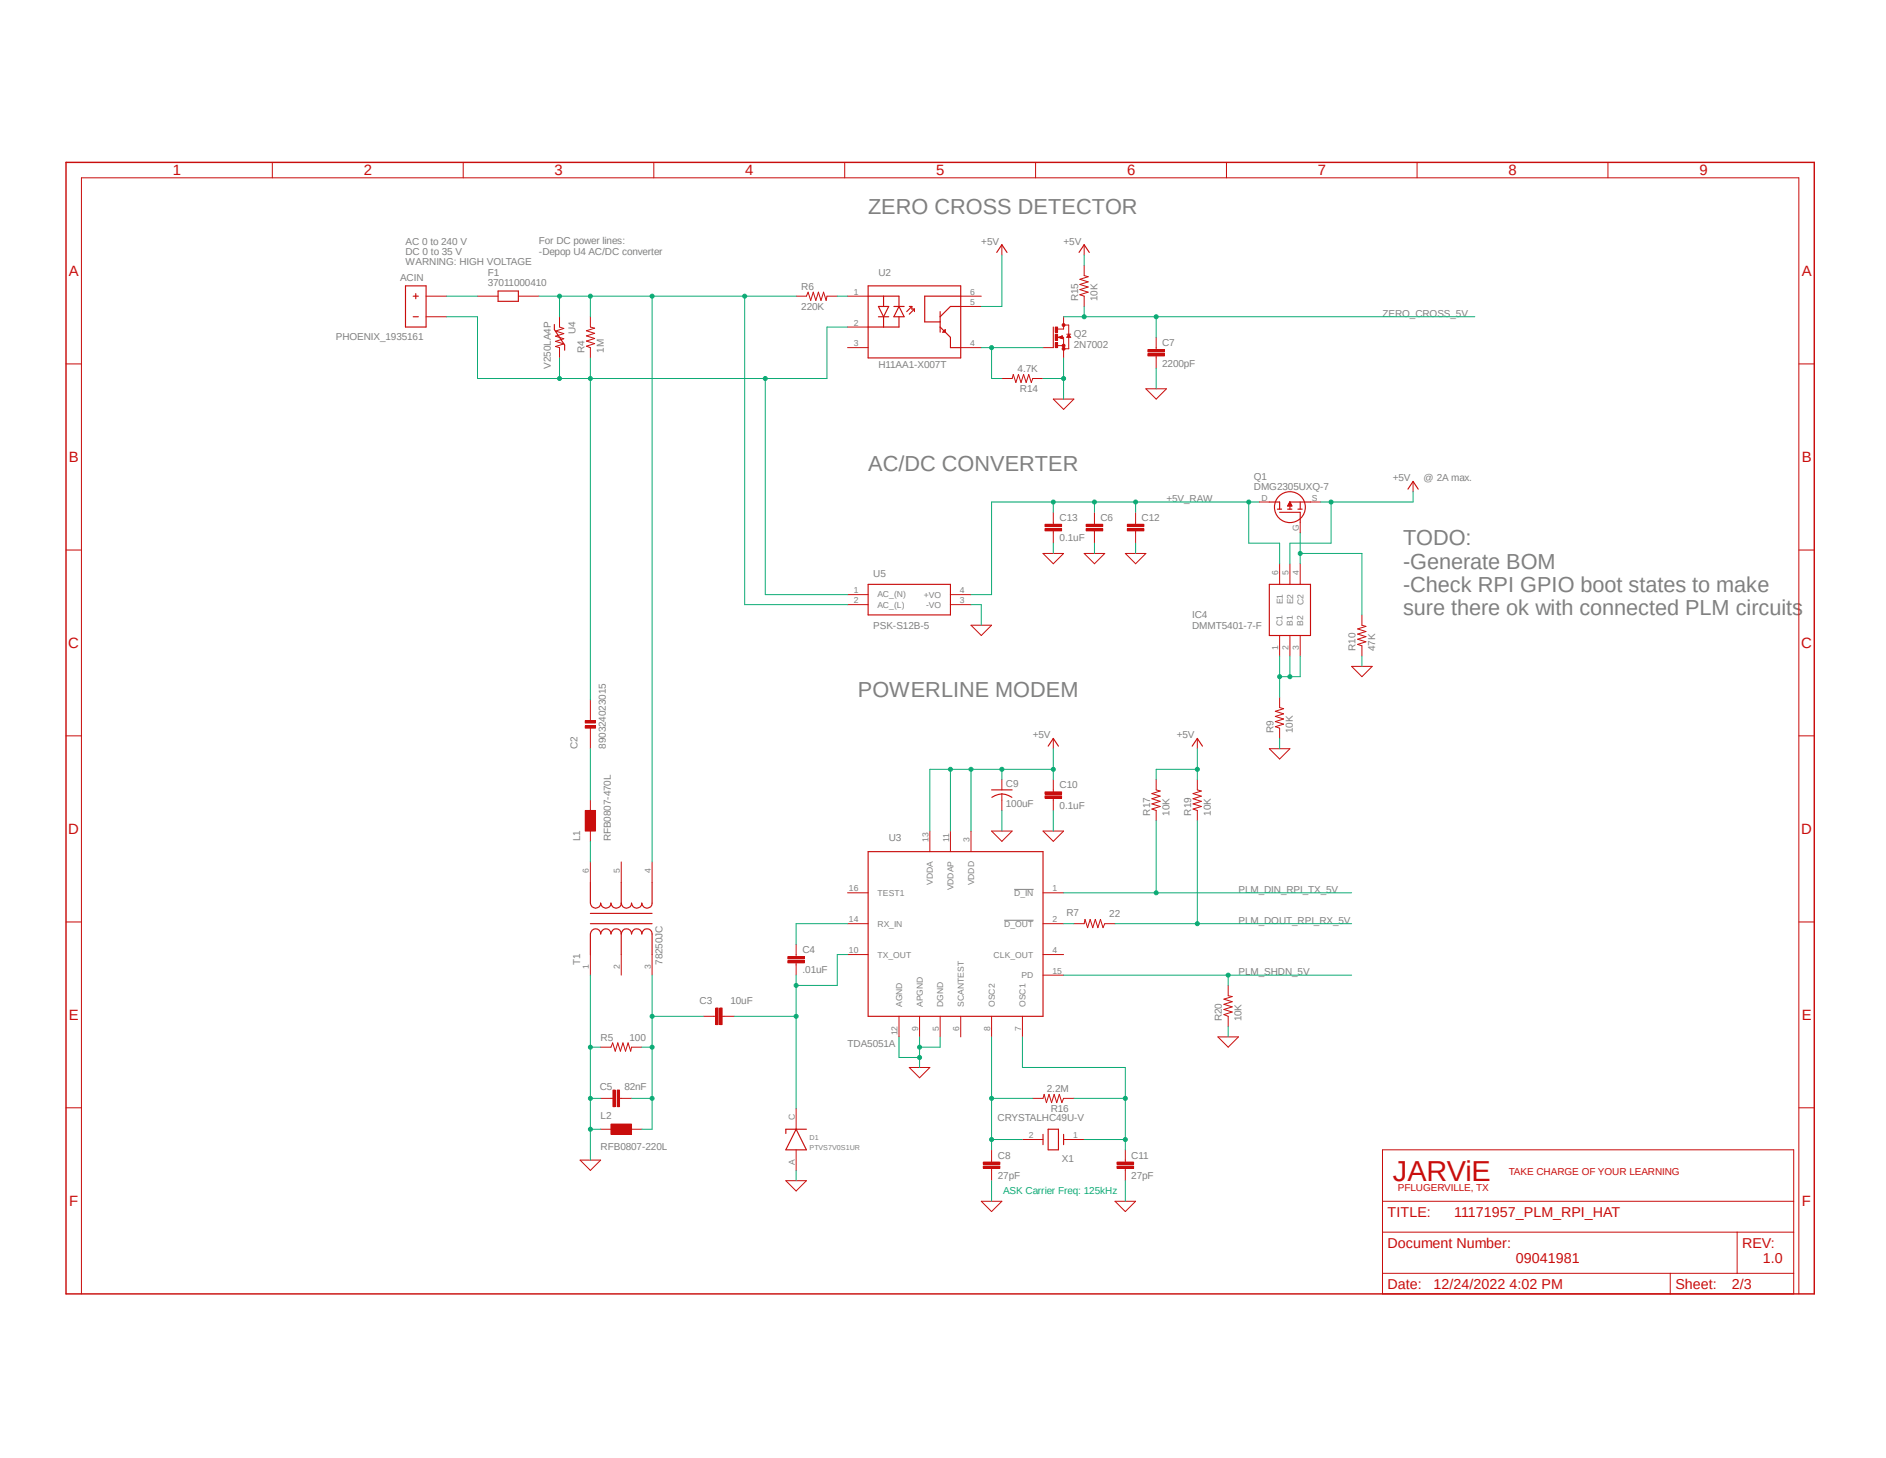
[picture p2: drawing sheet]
<svg xmlns="http://www.w3.org/2000/svg" width="279mm" height="216mm" viewBox="0 0 279 216" stroke-linecap="round" stroke-linejoin="round" font-family="sans-serif">
<path d="M9.4 23.9l260.6 168.1M270 23.9l-260.6 168.1" fill="none" stroke="#fff" stroke-width=".15"/>
<path d="M148.8 136.3h4.3M150.2 131.7h2.9" fill="none" stroke="#808080" stroke-width=".15"/>
<path d="M9.8 24h259v167.6h-259z" fill="none" stroke="#c90d0c" stroke-width=".21"/>
<g fill="none" stroke="#c90d0c" stroke-width=".15">
<path d="M40.3 24v2.3M68.6 24v2.3M96.9 24v2.3M125.1 24v2.3M153.4 24v2.3M181.7 24v2.3M209.9 24v2.3M238.2 24v2.3M9.8 53.9h2.3M266.5 53.9h2.3M9.8 81.4h2.3M266.5 81.4h2.3"/>
<path d="M9.8 109h2.3M154.8 117.9h2.5v.3h-2.5zM154.8 117.3h2.5v.3h-2.5zM156 109.3v1.6M156 115.4v1.9M156 118.2v1.8M177.4 109.3v1.6M266.5 109h2.3M9.8 136.5h2.3M87.5 127.6v3.1M92 127.6v3.1M96.6 127.6v3.1"/>
<path d="M117.9 139.8v1.8M125.6 132.2h3M125.6 136.8h3M137.8 123.1v3M140.8 123.1v3M143.8 123.1v3M154.5 132.2h3.1M154.5 136.8h3.1M266.5 136.5h2.3M87.5 141.4v3M92 141.4v3M96.6 141.4v3"/>
<path d="M104.2 150.5h1.8M106 149.3h.4v2.4h-.4zM106.6 149.3h.4v2.4h-.4zM107 150.5h1.8M116.7 142.2h2.5v.4h-2.5zM116.7 141.6h2.5v.4h-2.5zM117.9 142.6v1.8M125.6 141.4h3M133.2 150.5v3M134.7 158.1h3.1l-1.6 1.5zM136.2 150.5v3M139.3 150.5v3"/>
<path d="M142.3 150.5v3M146.9 150.5v3M151.5 150.5v3M154.5 141.4h3.1M154.5 144.4h3.1M9.8 164h2.3M89 167.2h6.1M117.9 164.2v3M117.9 170.3v3M145.7 172.7h2.4v.3h-2.4zM145.7 172.1h2.4v.3h-2.4zM146.9 170.3v1.8"/>
<path d="M146.9 173v1.8M151.5 168.7h3M157.6 168.7h3M165.5 172.7h2.4v.3h-2.4zM165.5 172.1h2.4v.3h-2.4zM166.7 170.3v1.8M166.7 173v1.8M204.8 170.3h60.9v21.3h-60.9zM204.8 177.9h60.9M266.5 164h2.3M12.1 191.6v-165.3h254.4v165.3M204.8 182.5h60.9"/>
<path d="M204.8 188.6h60.9M247.4 188.6v3M257.3 182.5v6.1"/>
</g>
<g fill="none" stroke="#c90d0c" stroke-width=".17">
<path d="M155.3 110.5l.7-1.2 .8 1.2M176.6 110.5l.8-1.2 .7 1.2M87.5 130.7v3a.76 .76 0 0 0 .7 .8 .76 .76 0 0 0 .8-.8 .76 .76 0 0 0 .7 .8 .76 .76 0 0 0 .8-.8 .76 .76 0 0 0 .8 .8 .76 .76 0 0 0 .7-.8M87.5 136.8h9.1M87.5 135.3h9.1M92 138.3a.76 .76 0 0 0-.7-.8 .76 .76 0 0 0-.8 .8 .76 .76 0 0 0-.8-.8 .76 .76 0 0 0-.7 .8 .76 .76 0 0 0-.8-.8 .76 .76 0 0 0-.7 .8v3.1M92 138.3a.76 .76 0 0 1 .8-.8 .76 .76 0 0 1 .8 .8 .76 .76 0 0 1 .7-.8 .76 .76 0 0 1 .8 .8 .76 .76 0 0 1 .7-.8 .76 .76 0 0 1 .8 .8v3.1M92 130.7v3M92 138.3v3.1M96.6 130.7v3a.76 .76 0 0 1-.8 .8 .76 .76 0 0 1-.7-.8 .76 .76 0 0 1-.8 .8 .76 .76 0 0 1-.7-.8 .76 .76 0 0 1-.8 .8 .76 .76 0 0 1-.8-.8M128.6 126.1h25.9v24.4h-25.9zM117.9 167.2l1.6 3.1h-3.1z"/>
<path d="M119.5 167.2h-3.1v.7M154.5 168v1.5M155.3 167.2h1.5v3.1h-1.5zM157.6 168v1.5"/>
</g>
<path d="M154.8 118h2.5M154.8 117.4h2.5M106.2 149.3v2.4M106.8 149.3v2.4M116.7 142.4h2.5M116.7 141.8h2.5M145.7 172.8h2.4M145.7 172.3h2.4M165.5 172.8h2.4M165.5 172.3h2.4" fill="none" stroke="#c90d0c" stroke-width=".34"/>
<path d="M90.5 166.5h3.1v1.5h-3.1z" fill-rule="evenodd" fill="#c90d0c"/>
<path d="M87.5 118.5v6.1M90.5 166.5h3.1v1.5h-3.1z" fill="none" stroke="#c90d0c" stroke-width=".15"/>
<path d="M86.7 120h1.5v3.1h-1.5z" fill-rule="evenodd" fill="#c90d0c"/>
<g fill="none" stroke="#c90d0c" stroke-width=".15">
<path d="M125.6 43.9h3M125.6 48.4h3M125.6 51.5h3M142.3 43.9h3.1M142.3 51.5h3.1M142.3 45.4h3.1M170.1 52.4h2.4v.3h-2.4zM170.1 51.8h2.4v.3h-2.4zM171.3 50v1.8M171.3 52.7v1.8M87.5 103.6v3.1M87.5 107.8v3.1"/>
<path d="M86.7 120h1.5v3.1h-1.5z"/>
</g>
<path d="M170.1 52.5h2.4M170.1 51.9h2.4" fill="none" stroke="#c90d0c" stroke-width=".34"/>
<g fill="none" stroke="#c90d0c" stroke-width=".17">
<path d="M128.6 43.9h4.6v1.5M128.6 42.3h13.7v10.7h-13.7zM130.1 46.9h1.6M130.1 45.4h1.6l-.8 1.5zM130.9 43.9v1.5M130.9 46.9v1.5M132.4 45.4h1.5M133.2 46.9v1.5h-4.6M133.2 45.4l.7 1.5h-1.5zM134.7 45.4h.4M135.1 45.4l-.8 .7M135.1 45.4v.4h.4"/>
<path d="M135.5 45.8l-.8 .7M135.5 45.8v.3M139.3 46.1v3.1M139.3 48.4l1.5 1.6v1.5h1.5M140 48.8v.4h-.3zM142.3 43.9h-5.3v3.8h2.3M142.3 45.4h-1.5l-1.5 1.5"/>
</g>
<path d="M86.7 107.5h1.5v.3h-1.5z" fill-rule="evenodd" fill="#c90d0c"/>
<path d="M86.7 107.5h1.5v.3h-1.5z" fill="none" stroke="#c90d0c" stroke-width=".15"/>
<path d="M86.7 106.7h1.5v.4h-1.5z" fill-rule="evenodd" fill="#c90d0c"/>
<g fill="none" stroke="#c90d0c" stroke-width=".15">
<path d="M160.6 39.3v1.5l.6 .2-1.2 .4 1.2 .3-1.2 .4 1.2 .4-1.2 .4 1.2 .4-1.2 .3 .6 .3v1.5M82.9 46.9v1.5l.6 .2-1.2 .4 1.2 .4-1.2 .4 1.2 .4-1.2 .3 1.2 .4-1.2 .4 .6 .2v1.5M87.5 46.9v1.5l.6 .2-1.2 .4 1.2 .4-1.2 .3 1.2 .4-1.2 .4 1.2 .4-1.2 .4 .6 .2v1.5M117.9 43.9h1.6l.2-.6 .4 1.2 .4-1.2 .4 1.2 .3-1.2 .4 1.2 .4-1.2 .4 1.2 .1-.6h1.5M148.4 56h1.5l.2-.5 .4 1.1 .4-1.1 .4 1.1 .3-1.1 .4 1.1 .4-1.1 .4 1.1 .2-.6h1.5M156 59.1h3.1l-1.5 1.5zM156.6 51.2h1M156.8 50l.6-.3v.5zM157.6 48.1h.7v3.5h-.7v-1.6h-1M157.6 48.4v.3h-1M158 49.5h.6M158.3 49.5l.3 .5h-.6z"/>
<path d="M169.8 57.6h3l-1.5 1.5zM86.7 106.7h1.5v.4h-1.5zM148.4 115.4v1.6M148.4 117.6v2.4M171.3 115.4v1.6l.6 .1-1.3 .4 1.3 .4-1.3 .4 1.3 .4-1.3 .3 1.3 .4-1.3 .4 .7 .2v1.5M177.4 115.4v1.6l.6 .1-1.3 .4 1.3 .4-1.3 .4 1.3 .4-1.3 .3 1.3 .4-1.3 .4 .7 .2v1.5M146.9 123.1h3l-1.5 1.5zM154.5 123.1h3.1l-1.6 1.5zM89 155.1h1.5l.3-.7 .3 1.3 .4-1.3 .4 1.3 .4-1.3 .4 1.3 .3-1.3 .4 1.3 .2-.6h1.5M180.4 153.5h3.1l-1.6 1.6zM181.9 145.9v1.5l.6 .2-1.2 .4 1.2 .3-1.2 .4 1.2 .4-1.2 .4 1.2 .4-1.2 .3 .6 .3v1.5M85.9 171.8h3.1l-1.5 1.5z"/>
<path d="M89 162.6h1.8M90.8 161.4h.3v2.5h-.3zM91.4 161.4h.4v2.5h-.4zM91.7 162.6h1.9M116.4 174.8h3.1l-1.6 1.6zM145.4 177.9h3l-1.5 1.5zM153 162.6h1.5l.2-.5 .3 1.2 .4-1.2 .4 1.2 .4-1.2 .3 1.2 .4-1.2 .4 1.2 .3-.7h1.5M165.2 177.9h3l-1.5 1.5z"/>
</g>
<path d="M82.1 48v.8l1.6 2.3v.8M156 48.4v3.1M156.9 50l.4 .1v-.3l-.3 .2M158.3 49.7l.2 .2h-.3zM146.9 117h3M146.9 118.1a2.41 2.41 0 0 1 3 0" fill="none" stroke="#c90d0c" stroke-width=".17"/>
<path d="M91 161.4v2.5M91.6 161.4v2.5" fill="none" stroke="#c90d0c" stroke-width=".34"/>
<circle cx="157.6" cy="51.6" r=".21" fill="#c90d0c"/>
<circle cx="157.6" cy="51.6" r=".21" fill="none" stroke="#c90d0c" stroke-width=".15"/>
<circle cx="157.6" cy="51.2" r=".21" fill="#c90d0c"/>
<circle cx="157.6" cy="51.2" r=".21" fill="none" stroke="#c90d0c" stroke-width=".15"/>
<circle cx="157.6" cy="48.1" r=".21" fill="#c90d0c"/>
<circle cx="157.6" cy="48.1" r=".21" fill="none" stroke="#c90d0c" stroke-width=".15"/>
<path d="M156.3 48.4h.4v.8h-.4z" fill-rule="evenodd" fill="#c90d0c"/>
<path d="M156.3 48.4h.4v.8h-.4z" fill="none" stroke="#c90d0c" stroke-width=".15"/>
<path d="M156.3 50.7h.4v.8h-.4z" fill-rule="evenodd" fill="#c90d0c"/>
<path d="M156.3 50.7h.4v.8h-.4z" fill="none" stroke="#c90d0c" stroke-width=".15"/>
<path d="M156.3 49.5h.4v.9h-.4z" fill-rule="evenodd" fill="#c90d0c"/>
<g fill="none" stroke="#c90d0c" stroke-width=".15">
<path d="M148.4 36.2v1.6M160.6 36.2v1.6M63.1 43.9h3.1M63.1 46.9h3.1M70.7 43.9h3.1M76.8 43.9h3M154.5 51.5h1.5M156.3 49.5h.4v.9h-.4zM157.6 46.9v1.5M157.6 51.5v1.5M154.8 78.3h2.5v.3h-2.5zM154.8 77.6h2.5v.4h-2.5z"/>
<path d="M156 75.9v1.8M156 78.6v1.8M160.9 78.3h2.5v.3h-2.5zM160.9 77.6h2.5v.4h-2.5zM162.1 75.9v1.8M162.1 78.6v1.8M167 78.3h2.5v.3h-2.5zM167 77.6h2.5v.4h-2.5zM168.2 75.9v1.8M168.2 78.6v1.8M186.5 74.3h1.5M192.6 77.4v1.5"/>
<path d="M194.1 74.3h1.6M209.3 71.3v1.5M125.6 88.1h3M125.6 89.5h3M140.8 88.1h3M140.8 89.5h3M143.8 92.6h3.1l-1.5 1.5zM154.5 82h3.1l-1.6 1.5zM160.6 82h3.1l-1.6 1.5zM166.7 82h3.1l-1.6 1.5zM189.6 83.5v3M189.6 94.1v3.1"/>
<path d="M191.1 83.5v3M191.1 94.1v3.1M192.6 83.5v3M192.6 94.1v3.1M200.2 98.7h3.1l-1.5 1.5zM201.8 91.1v1.5l.6 .2-1.3 .3 1.3 .4-1.3 .4 1.3 .4-1.3 .4 1.3 .3-1.3 .4 .7 .2v1.6M188 110.9h3.1l-1.5 1.5zM189.6 103.3v1.5l.6 .1-1.3 .4 1.3 .4-1.3 .4 1.3 .4-1.3 .3 1.3 .4-1.3 .4 .7 .2v1.5M159.1 136.8h1.5l.1-.7 .4 1.3 .4-1.3 .4 1.3 .4-1.3 .3 1.3 .4-1.3 .4 1.3 .3-.6h1.5"/>
</g>
<g fill="none" stroke="#c90d0c" stroke-width=".17">
<path d="M147.7 37.4l.7-1.2 .8 1.2M159.9 37.4l.7-1.2 .8 1.2M60.1 42.3h3v6.1h-3zM61.2 43.9h.8M61.2 46.9h.8M61.6 43.5v.7M73.8 43.1h3v1.5h-3zM188 74.3h1.6v1.1M189.2 75.4h.7M189.6 75.9h3v1.5M190.8 75.4h.6M190.8 74.9h.5"/>
<path d="M190.8 74.8h.5M190.9 74.7h.4M190.9 74.6h.3M191 74.5h.2M191 74.4h.1M191.1 74.3h3M191.1 74.3v1.1M191.1 74.3l.3 .6h-.6zM192.3 75.4h.6M192.6 74.3v1.1M208.6 72.4l.7-1.1 .8 1.1M128.6 86.5h12.2v4.6h-12.2z"/>
<path d="M188 86.5h6.1v7.6h-6.1z"/>
<circle cx="191.1" cy="75.1" r="2.29"/>
</g>
<path d="M154.8 78.4h2.5M154.8 77.8h2.5M160.9 78.4h2.5M160.9 77.8h2.5M167 78.4h2.5M167 77.8h2.5" fill="none" stroke="#c90d0c" stroke-width=".34"/>
<path d="M146.9 153.5v16.8M146.9 162.6h6.1" fill="none" stroke="#0dab76" stroke-width=".15"/>
<circle cx="146.9" cy="162.6" r=".3" fill="#0dab76"/>
<g fill="none" stroke="#0dab76" stroke-width=".15">
<path d="M146.9 168.7h4.6"/>
<circle cx="146.9" cy="162.6" r=".3"/>
</g>
<circle cx="146.9" cy="168.7" r=".3" fill="#0dab76"/>
<g fill="none" stroke="#0dab76" stroke-width=".15">
<path d="M133.2 153.5v3.1h3v-1.5"/>
<circle cx="146.9" cy="168.7" r=".3"/>
</g>
<circle cx="136.2" cy="156.6" r=".3" fill="#0dab76"/>
<g fill="none" stroke="#0dab76" stroke-width=".15">
<path d="M136.2 153.5v1.6h3.1v-1.6M136.2 156.6v1.5"/>
<circle cx="136.2" cy="156.6" r=".3"/>
</g>
<circle cx="136.2" cy="155.1" r=".3" fill="#0dab76"/>
<g fill="none" stroke="#0dab76" stroke-width=".15">
<path d="M87.5 144.4v18.2h1.5M87.5 155.1h1.5M117.9 173.3v1.5"/>
<circle cx="136.2" cy="155.1" r=".3"/>
</g>
<circle cx="87.5" cy="155.1" r=".3" fill="#0dab76"/>
<g fill="none" stroke="#0dab76" stroke-width=".15">
<path d="M87.5 162.6v4.6h1.5"/>
<circle cx="87.5" cy="155.1" r=".3"/>
</g>
<circle cx="87.5" cy="162.6" r=".3" fill="#0dab76"/>
<g fill="none" stroke="#0dab76" stroke-width=".15">
<path d="M87.5 167.2v4.6"/>
<circle cx="87.5" cy="162.6" r=".3"/>
</g>
<circle cx="87.5" cy="167.2" r=".3" fill="#0dab76"/>
<g fill="none" stroke="#0dab76" stroke-width=".15">
<path d="M154.5 56h3.1M157.6 53v6.1M148.4 120v3.1M156 120v3.1M181.9 152v1.5M146.9 174.8v3.1M166.7 174.8v3.1"/>
<circle cx="87.5" cy="167.2" r=".3"/>
</g>
<circle cx="157.6" cy="56" r=".3" fill="#0dab76"/>
<g fill="none" stroke="#0dab76" stroke-width=".15">
<path d="M171.3 54.5v3.1M143.8 89.5h1.6v3.1M156 80.4v1.6M162.1 80.4v1.6M168.2 80.4v1.6M201.8 97.2v1.5M189.6 109.3v1.6M151.5 153.5v4.6h15.2v12.2M159.1 162.6h7.6"/>
<circle cx="157.6" cy="56" r=".3"/>
</g>
<circle cx="166.7" cy="162.6" r=".3" fill="#0dab76"/>
<g fill="none" stroke="#0dab76" stroke-width=".15">
<path d="M160.6 168.7h6.1"/>
<circle cx="166.7" cy="162.6" r=".3"/>
</g>
<circle cx="166.7" cy="168.7" r=".3" fill="#0dab76"/>
<g fill="none" stroke="#0dab76" stroke-width=".15">
<path d="M165.2 136.8h35M177.4 121.5v15.3"/>
<circle cx="166.7" cy="168.7" r=".3"/>
</g>
<circle cx="177.4" cy="136.8" r=".3" fill="#0dab76"/>
<g fill="none" stroke="#0dab76" stroke-width=".15">
<path d="M95.1 155.1h1.5M96.6 144.4v18.2h-3"/>
<circle cx="177.4" cy="136.8" r=".3"/>
</g>
<circle cx="96.6" cy="155.1" r=".3" fill="#0dab76"/>
<g fill="none" stroke="#0dab76" stroke-width=".15">
<path d="M96.6 150.5h7.6"/>
<circle cx="96.6" cy="155.1" r=".3"/>
</g>
<circle cx="96.6" cy="150.5" r=".3" fill="#0dab76"/>
<g fill="none" stroke="#0dab76" stroke-width=".15">
<path d="M96.6 162.6v4.6h-1.5"/>
<circle cx="96.6" cy="150.5" r=".3"/>
</g>
<circle cx="96.6" cy="162.6" r=".3" fill="#0dab76"/>
<g fill="none" stroke="#0dab76" stroke-width=".15">
<path d="M145.4 51.5h9.1M146.9 51.5v4.5h1.5M87.5 124.6v3"/>
<circle cx="96.6" cy="162.6" r=".3"/>
</g>
<circle cx="146.9" cy="51.5" r=".3" fill="#0dab76"/>
<g fill="none" stroke="#0dab76" stroke-width=".15">
<path d="M124 43.9h1.6M157.6 46.9h60.9M160.6 45.4v1.5M87.5 110.9v7.6"/>
<circle cx="146.9" cy="51.5" r=".3"/>
</g>
<circle cx="160.6" cy="46.9" r=".3" fill="#0dab76"/>
<g fill="none" stroke="#0dab76" stroke-width=".15">
<path d="M171.3 46.9v3.1"/>
<circle cx="160.6" cy="46.9" r=".3"/>
</g>
<circle cx="171.3" cy="46.9" r=".3" fill="#0dab76"/>
<g fill="none" stroke="#0dab76" stroke-width=".15">
<path d="M157.6 144.4h42.6M181.9 144.4v1.5"/>
<circle cx="171.3" cy="46.9" r=".3"/>
</g>
<circle cx="181.9" cy="144.4" r=".3" fill="#0dab76"/>
<g fill="none" stroke="#0dab76" stroke-width=".15">
<path d="M177.4 110.9v4.5M177.4 113.9h-6.1v1.5"/>
<circle cx="181.9" cy="144.4" r=".3"/>
</g>
<circle cx="177.4" cy="113.9" r=".3" fill="#0dab76"/>
<g fill="none" stroke="#0dab76" stroke-width=".15">
<path d="M140.8 113.9v9.2M148.4 115.4v-1.5h-10.6v9.2M156 110.9v4.5"/>
<circle cx="177.4" cy="113.9" r=".3"/>
</g>
<circle cx="140.8" cy="113.9" r=".3" fill="#0dab76"/>
<g fill="none" stroke="#0dab76" stroke-width=".15">
<path d="M143.8 113.9v9.2"/>
<circle cx="140.8" cy="113.9" r=".3"/>
</g>
<circle cx="143.8" cy="113.9" r=".3" fill="#0dab76"/>
<g fill="none" stroke="#0dab76" stroke-width=".15">
<path d="M148.4 113.9h7.6"/>
<circle cx="143.8" cy="113.9" r=".3"/>
</g>
<circle cx="156" cy="113.9" r=".3" fill="#0dab76"/>
<circle cx="156" cy="113.9" r=".3" fill="none" stroke="#0dab76" stroke-width=".15"/>
<circle cx="148.4" cy="113.9" r=".3" fill="#0dab76"/>
<g fill="none" stroke="#0dab76" stroke-width=".15">
<path d="M197.2 74.3v6.1h-6.1v3.1M209.3 72.8v1.5h-13.6"/>
<circle cx="148.4" cy="113.9" r=".3"/>
</g>
<circle cx="197.2" cy="74.3" r=".3" fill="#0dab76"/>
<g fill="none" stroke="#0dab76" stroke-width=".15">
<path d="M148.4 37.8v7.6h-3M160.6 37.8v1.5M108.8 150.5h9.1M125.6 141.4h-1.6v4.5h-6.1v18.3"/>
<circle cx="197.2" cy="74.3" r=".3"/>
</g>
<circle cx="117.9" cy="150.5" r=".3" fill="#0dab76"/>
<g fill="none" stroke="#0dab76" stroke-width=".15">
<path d="M117.9 144.4v1.5"/>
<circle cx="117.9" cy="150.5" r=".3"/>
</g>
<circle cx="117.9" cy="145.9" r=".3" fill="#0dab76"/>
<g fill="none" stroke="#0dab76" stroke-width=".15">
<path d="M82.9 43.9h13.7v83.7M87.5 43.9v3"/>
<circle cx="117.9" cy="145.9" r=".3"/>
</g>
<circle cx="87.5" cy="43.9" r=".3" fill="#0dab76"/>
<circle cx="87.5" cy="43.9" r=".3" fill="none" stroke="#0dab76" stroke-width=".15"/>
<circle cx="96.6" cy="43.9" r=".3" fill="#0dab76"/>
<g fill="none" stroke="#0dab76" stroke-width=".15">
<path d="M79.8 43.9h3.1v3M96.6 43.9h21.3"/>
<circle cx="96.6" cy="43.9" r=".3"/>
</g>
<circle cx="82.9" cy="43.9" r=".3" fill="#0dab76"/>
<g fill="none" stroke="#0dab76" stroke-width=".15">
<path d="M110.3 43.9v45.6h15.3"/>
<circle cx="82.9" cy="43.9" r=".3"/>
</g>
<circle cx="110.3" cy="43.9" r=".3" fill="#0dab76"/>
<g fill="none" stroke="#0dab76" stroke-width=".15">
<path d="M87.5 53v50.6M125.6 48.4h-3.1v7.6h-35"/>
<circle cx="110.3" cy="43.9" r=".3"/>
</g>
<circle cx="87.5" cy="56" r=".3" fill="#0dab76"/>
<g fill="none" stroke="#0dab76" stroke-width=".15">
<path d="M70.7 46.9v9.1h16.8M82.9 53v3"/>
<circle cx="87.5" cy="56" r=".3"/>
</g>
<circle cx="82.9" cy="56" r=".3" fill="#0dab76"/>
<g fill="none" stroke="#0dab76" stroke-width=".15">
<path d="M113.4 56v32.1h12.2"/>
<circle cx="82.9" cy="56" r=".3"/>
</g>
<circle cx="113.4" cy="56" r=".3" fill="#0dab76"/>
<g fill="none" stroke="#0dab76" stroke-width=".15">
<path d="M66.2 46.9h4.5M156 74.3h-9.1v13.8h-3.1M162.1 75.9v-1.6h6.1v1.6"/>
<circle cx="113.4" cy="56" r=".3"/>
</g>
<circle cx="162.1" cy="74.3" r=".3" fill="#0dab76"/>
<g fill="none" stroke="#0dab76" stroke-width=".15">
<path d="M162.1 74.3h-6.1v1.6"/>
<circle cx="162.1" cy="74.3" r=".3"/>
</g>
<circle cx="156" cy="74.3" r=".3" fill="#0dab76"/>
<circle cx="156" cy="74.3" r=".3" fill="none" stroke="#0dab76" stroke-width=".15"/>
<circle cx="168.2" cy="74.3" r=".3" fill="#0dab76"/>
<g fill="none" stroke="#0dab76" stroke-width=".15">
<path d="M168.2 74.3h18.3M185 74.3v6.1h4.6v3.1"/>
<circle cx="168.2" cy="74.3" r=".3"/>
</g>
<circle cx="185" cy="74.3" r=".3" fill="#0dab76"/>
<g fill="none" stroke="#0dab76" stroke-width=".15">
<path d="M125.6 136.8h-7.7v3M157.6 136.8h1.5M157.6 132.2h42.6M171.3 121.5v10.7"/>
<circle cx="185" cy="74.3" r=".3"/>
</g>
<circle cx="171.3" cy="132.2" r=".3" fill="#0dab76"/>
<g fill="none" stroke="#0dab76" stroke-width=".15">
<path d="M189.6 97.2v6.1M189.6 100.2h1.5"/>
<circle cx="171.3" cy="132.2" r=".3"/>
</g>
<circle cx="189.6" cy="100.2" r=".3" fill="#0dab76"/>
<g fill="none" stroke="#0dab76" stroke-width=".15">
<path d="M191.1 97.2v3h1.5v-3"/>
<circle cx="189.6" cy="100.2" r=".3"/>
</g>
<circle cx="191.1" cy="100.2" r=".3" fill="#0dab76"/>
<g fill="none" stroke="#0dab76" stroke-width=".15">
<path d="M192.6 78.9v4.6M192.6 82h9.2v9.1"/>
<circle cx="191.1" cy="100.2" r=".3"/>
</g>
<circle cx="192.6" cy="82" r=".3" fill="#0dab76"/>
<g fill="none" stroke="#0dab76" stroke-width=".15">
<path d="M66.2 43.9h4.5"/>
<circle cx="192.6" cy="82" r=".3"/>
</g>
<text font-size="4.3" fill="#c90d0c" x="206.3" y="174.8">JARViE</text>
<g font-size="3.2" fill="#808080">
<text x="128.6" y="31.7">ZERO CROSS DETECTOR</text>
<text x="128.6" y="69.8">AC/DC CONVERTER</text>
<text x="207.9" y="80.8">TODO:</text>
<text x="207.9" y="84.2">-Generate BOM</text>
<text x="207.9" y="87.6">-Check RPI GPIO boot states to make</text>
<text x="207.9" y="91.1">sure there ok with connected PLM circuits</text>
<text x="127.1" y="103.3">POWERLINE MODEM</text>
</g>
<g font-size="2.2" fill="#c90d0c">
<text x="25.6" y="26">1</text>
<text x="53.9" y="26">2</text>
<text x="82.1" y="26">3</text>
<text x="110.4" y="26">4</text>
<text x="138.7" y="26">5</text>
<text x="167" y="26">6</text>
<text x="195.2" y="26">7</text>
<text x="223.5" y="26">8</text>
<text x="251.8" y="26">9</text>
<text x="10.2" y="40.9">A</text>
<text x="266.9" y="40.9">A</text>
<text x="10.2" y="68.4">B</text>
<text x="266.9" y="68.4">B</text>
<text x="10.1" y="96">C</text>
<text x="266.8" y="96">C</text>
<text x="10.1" y="123.5">D</text>
<text x="266.8" y="123.5">D</text>
<text x="10.2" y="151">E</text>
<text x="266.9" y="151">E</text>
<text x="10.2" y="178.6">F</text>
<text x="267" y="178.6">F</text>
</g>
<g font-size="2.1" fill="#c90d0c">
<text x="205.6" y="180.2">TITLE:</text>
<text x="205.6" y="184.7">Document Number:</text>
<text x="215.4" y="180.2">11171957_PLM_RPI_HAT</text>
<text x="258.1" y="184.7">REV:</text>
<text x="205.6" y="190.8">Date:</text>
<text x="212.4" y="190.8">12/24/2022 4:02 PM</text>
<text x="224.6" y="187">09041981</text>
<text x="248.2" y="190.8">Sheet:</text>
<text x="256.6" y="190.8">2/3</text>
<text x="261.2" y="187">1.0</text>
</g>
<g font-size="1.5" fill="#808080">
<text x="59.3" y="41.6">ACIN</text>
<text x="60.1" y="36.2">AC 0 to 240 V</text>
<text x="60.1" y="37.8">DC 0 to 35 V</text>
<text x="60.1" y="39.3">WARNING: HIGH VOLTAGE</text>
<text x="72.3" y="40.8">F1</text>
<text x="79.8" y="36.2">For DC power lines:</text>
<text x="79.8" y="37.8">-Depop U4 AC/DC converter</text>
<text x="130.1" y="40.8">U2</text>
<text x="145.4" y="36.2">+5V</text>
<text x="157.6" y="36.2">+5V</text>
<text x="72.3" y="42.3">37011000410</text>
<text x="118.7" y="45.8">220K</text>
<text x="118.7" y="43">R6</text>
<text x="159.7" y="44.6" transform="rotate(-90 159.7 44.6)">R15</text>
<text x="162.6" y="44.6" transform="rotate(-90 162.6 44.6)">10K</text>
<text x="204.8" y="46.9">ZERO_CROSS_5V</text>
<text x="49.7" y="50.3">PHOENIX_1935161</text>
<text x="85.3" y="49.5" transform="rotate(-90 85.3 49.5)">U4</text>
<text x="86.6" y="52.2" transform="rotate(-90 86.6 52.2)">R4</text>
<text x="89.5" y="52.2" transform="rotate(-90 89.5 52.2)">1M</text>
<text x="159.1" y="50">Q2</text>
<text x="159.1" y="51.5">2N7002</text>
<text x="172.2" y="51.3">C7</text>
<text x="81.6" y="54.6" transform="rotate(-90 81.6 54.6)">V250LA4P</text>
<text x="130.1" y="54.5">H11AA1-X007T</text>
<text x="150.7" y="55.1">4.7K</text>
<text x="151.1" y="58">R14</text>
<text x="172.2" y="54.3">2200pF</text>
<text x="185.8" y="71">Q1</text>
<text x="206.3" y="71.3">+5V</text>
<text x="210.9" y="71.3">@ 2A max.</text>
<text x="157" y="77.1">C13</text>
<text x="163" y="77.1">C6</text>
<text x="169.1" y="77.1">C12</text>
<text x="172.8" y="74.3">+5V_RAW</text>
<text x="185.8" y="72.6">DMG2305UXQ-7</text>
<text x="157" y="80.2">0.1uF</text>
<text x="129.4" y="85.5">U5</text>
<text x="129.4" y="93.1">PSK-S12B-5</text>
<text x="176.6" y="93.1">DMMT5401-7-F</text>
<text x="176.6" y="91.6">IC4</text>
<text x="200.8" y="96.4" transform="rotate(-90 200.8 96.4)">R10</text>
<text x="203.7" y="96.4" transform="rotate(-90 203.7 96.4)">47K</text>
<text x="85.6" y="110.9" transform="rotate(-90 85.6 110.9)">C2</text>
<text x="89.7" y="110.9" transform="rotate(-90 89.7 110.9)">890324023015</text>
<text x="153" y="109.3">+5V</text>
<text x="174.3" y="109.3">+5V</text>
<text x="188.6" y="108.6" transform="rotate(-90 188.6 108.6)">R9</text>
<text x="191.5" y="108.6" transform="rotate(-90 191.5 108.6)">10K</text>
<text x="149" y="119.5">100uF</text>
<text x="149" y="116.6">C9</text>
<text x="157" y="119.8">0.1uF</text>
<text x="157" y="116.8">C10</text>
<text x="85.9" y="124.6" transform="rotate(-90 85.9 124.6)">L1</text>
<text x="90.5" y="124.6" transform="rotate(-90 90.5 124.6)">RFB0807-470L</text>
<text x="131.7" y="124.6">U3</text>
<text x="170.4" y="120.8" transform="rotate(-90 170.4 120.8)">R17</text>
<text x="173.3" y="120.8" transform="rotate(-90 173.3 120.8)">10K</text>
<text x="176.5" y="120.8" transform="rotate(-90 176.5 120.8)">R19</text>
<text x="179.4" y="120.8" transform="rotate(-90 179.4 120.8)">10K</text>
<text x="158" y="135.7">R7</text>
<text x="164.3" y="135.8">22</text>
<text x="183.5" y="136.8">PLM_DOUT_RPI_RX_5V</text>
<text x="183.5" y="132.2">PLM_DIN_RPI_TX_5V</text>
<text x="85.9" y="142.9" transform="rotate(-90 85.9 142.9)">T1</text>
<text x="98.1" y="142.9" transform="rotate(-90 98.1 142.9)">78250JC</text>
<text x="118.9" y="141.1">C4</text>
<text x="103.6" y="148.7">C3</text>
<text x="108.2" y="148.7">10uF</text>
<text x="118.9" y="144.1">.01uF</text>
<text x="183.5" y="144.4">PLM_SHDN_5V</text>
<text x="89" y="154.1">R5</text>
<text x="93.3" y="154.1">100</text>
<text x="125.6" y="155.1">TDA5051A</text>
<text x="181" y="151.3" transform="rotate(-90 181 151.3)">R20</text>
<text x="183.9" y="151.3" transform="rotate(-90 183.9 151.3)">10K</text>
<text x="88.9" y="161.5">C5</text>
<text x="92.5" y="161.4">82nF</text>
<text x="155.1" y="161.8">2.2M</text>
<text x="89" y="165.7">L2</text>
<text x="147.8" y="166">CRYSTALHC49U-V</text>
<text x="155.7" y="164.6">R16</text>
<text x="89" y="170.3">RFB0807-220L</text>
<text x="147.8" y="171.6">C8</text>
<text x="157.3" y="172.1">X1</text>
<text x="167.6" y="171.6">C11</text>
<text x="147.8" y="174.6">27pF</text>
<text x="167.6" y="174.6">27pF</text>
</g>
<g font-size="1.5" fill="#c90d0c">
<text x="223.5" y="173.9">TAKE CHARGE OF YOUR LEARNING</text>
<text x="207.1" y="176.4">PFLUGERVILLE, TX</text>
</g>
<text font-size="1.5" fill="#0dab76" x="148.6" y="176.8">ASK Carrier Freq: 125kHz</text>
<g font-size="1.3" fill="#808080">
<text x="126.5" y="43.6">1</text>
<text x="143.7" y="45.2">5</text>
<text x="143.7" y="43.6">6</text>
<text x="126.5" y="48.2">2</text>
<text x="126.5" y="51.3">3</text>
<text x="143.7" y="51.3">4</text>
<text x="186.9" y="74.1">D</text>
<text x="194.4" y="74.1">S</text>
<text x="192.4" y="78.6" transform="rotate(-90 192.4 78.6)">G</text>
<text x="126.5" y="87.8">1</text>
<text x="126.5" y="89.3">2</text>
<text x="130" y="88.5">AC_(N)</text>
<text x="136.9" y="88.5">+VO</text>
<text x="142.2" y="89.3">3</text>
<text x="142.2" y="87.8">4</text>
<text x="189.4" y="85.1" transform="rotate(-90 189.4 85.1)">6</text>
<text x="190" y="89.5" transform="rotate(-90 190 89.5)">E1</text>
<text x="190.9" y="85.1" transform="rotate(-90 190.9 85.1)">5</text>
<text x="191.6" y="89.5" transform="rotate(-90 191.6 89.5)">E2</text>
<text x="192.4" y="85.1" transform="rotate(-90 192.4 85.1)">4</text>
<text x="193.1" y="89.6" transform="rotate(-90 193.1 89.6)">C2</text>
<text x="130" y="90">AC_(L)</text>
<text x="137.2" y="90">-VO</text>
<text x="190" y="92.7" transform="rotate(-90 190 92.7)">C1</text>
<text x="191.5" y="92.7" transform="rotate(-90 191.5 92.7)">B1</text>
<text x="193" y="92.7" transform="rotate(-90 193 92.7)">B2</text>
<text x="189.4" y="96.3" transform="rotate(-90 189.4 96.3)">1</text>
<text x="190.9" y="96.3" transform="rotate(-90 190.9 96.3)">2</text>
<text x="192.4" y="96.3" transform="rotate(-90 192.4 96.3)">3</text>
<text x="137.5" y="124.7" transform="rotate(-90 137.5 124.7)">13</text>
<text x="140.6" y="124.7" transform="rotate(-90 140.6 124.7)">11</text>
<text x="143.6" y="124.7" transform="rotate(-90 143.6 124.7)">3</text>
<text x="87.2" y="129.3" transform="rotate(-90 87.2 129.3)">6</text>
<text x="91.8" y="129.3" transform="rotate(-90 91.8 129.3)">5</text>
<text x="96.4" y="129.3" transform="rotate(-90 96.4 129.3)">4</text>
<text x="125.8" y="132">16</text>
<text x="138.2" y="131" transform="rotate(-90 138.2 131)">VDDA</text>
<text x="141.3" y="131.8" transform="rotate(-90 141.3 131.8)">VDDAP</text>
<text x="144.3" y="131.1" transform="rotate(-90 144.3 131.1)">VDDD</text>
<text x="155.9" y="132">1</text>
<text x="125.8" y="136.6">14</text>
<text x="130" y="132.7">TEST1</text>
<text x="130" y="137.2">RX_IN</text>
<text x="148.8" y="137.2">D_OUT</text>
<text x="150.2" y="132.7">D_IN</text>
<text x="155.9" y="136.6">2</text>
<text x="87.2" y="143.5" transform="rotate(-90 87.2 143.5)">1</text>
<text x="91.8" y="143.5" transform="rotate(-90 91.8 143.5)">2</text>
<text x="96.4" y="143.5" transform="rotate(-90 96.4 143.5)">3</text>
<text x="125.8" y="141.1">10</text>
<text x="130" y="141.8">TX_OUT</text>
<text x="147.2" y="141.8">CLK_OUT</text>
<text x="155.9" y="141.1">4</text>
<text x="133.6" y="149.1" transform="rotate(-90 133.6 149.1)">AGND</text>
<text x="136.7" y="149.1" transform="rotate(-90 136.7 149.1)">APGND</text>
<text x="139.7" y="149.1" transform="rotate(-90 139.7 149.1)">DGND</text>
<text x="142.8" y="149.1" transform="rotate(-90 142.8 149.1)">SCANTEST</text>
<text x="147.4" y="149.1" transform="rotate(-90 147.4 149.1)">OSC2</text>
<text x="151.3" y="144.9">PD</text>
<text x="151.9" y="149.1" transform="rotate(-90 151.9 149.1)">OSC1</text>
<text x="155.9" y="144.2">15</text>
<text x="133" y="153.3" transform="rotate(-90 133 153.3)">12</text>
<text x="136" y="152.6" transform="rotate(-90 136 152.6)">9</text>
<text x="139.1" y="152.6" transform="rotate(-90 139.1 152.6)">5</text>
<text x="142.1" y="152.6" transform="rotate(-90 142.1 152.6)">6</text>
<text x="146.7" y="152.6" transform="rotate(-90 146.7 152.6)">8</text>
<text x="151.3" y="152.6" transform="rotate(-90 151.3 152.6)">7</text>
<text x="117.7" y="165.8" transform="rotate(-90 117.7 165.8)">C</text>
<text x="117.7" y="172.5" transform="rotate(-90 117.7 172.5)">A</text>
<text x="152.4" y="168.5">2</text>
<text x="159" y="168.5">1</text>
</g>
<g font-size="1.1" fill="#808080">
<text x="119.9" y="170.3">PTVS7V0S1UR</text>
<text x="119.9" y="168.7">D1</text>
</g>
</svg>
